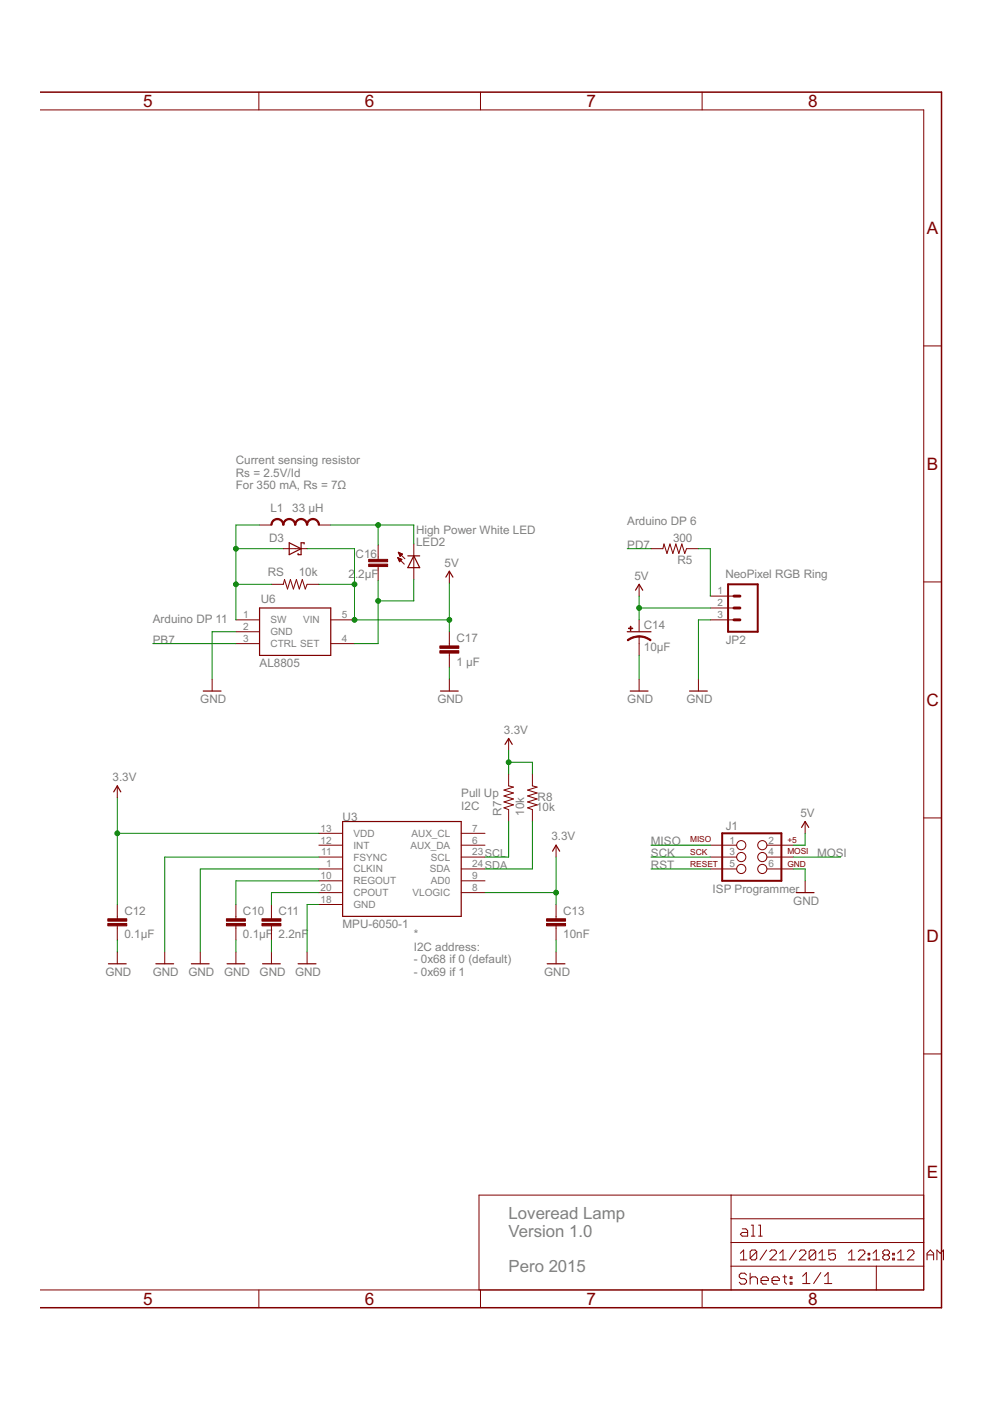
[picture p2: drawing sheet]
<svg xmlns="http://www.w3.org/2000/svg" width="210mm" height="297mm" viewBox="0 0 210 297" stroke-linecap="round" stroke-linejoin="round" font-family="sans-serif">
<path d="M154.4 123.9h6.3v10h-6.3zM153.1 176.7h12.6v10.1h-12.6z" fill="none" stroke="#800000" stroke-width=".42"/>
<g fill="none" stroke="#800000" stroke-width=".21">
<path d="M54.9 19.5v3.8M101.9 19.5v3.8M148.9 19.5v3.8M8.5 23.3h187.4v250.2h-187.4M195.9 73.3h3.7M55 111.3h2.6M60.1 116.3h5M67.6 111.3h2.5M80.2 115.6v3M84.3 118.2l1.4 1.4M84.3 118.2l.9 .4-.5 .5zM84.4 118.3h.2"/>
<path d="M84.4 118.4h.5M84.5 117.1l1.4 1.4M84.5 117.1l.8 .4-.5 .5zM84.5 118.6h.7M84.5 117.1h.1M84.5 118.7h.6M84.5 117.3h.4M84.6 118.8h.4M84.6 117.4h.5M84.6 118.9h.3M84.6 117.5h.7M84.7 119h.1"/>
<path d="M84.7 117.6h.5M84.7 117.7h.4M84.8 117.9h.2M87.7 115.3v7.6M138 116.3h2.5l.3-1 .6 2 .6-2 .7 2 .6-2 .6 2 .7-2 .6 2 .4-1h2.5M50 131.4h5M50 133.9h5M50 136.5h5M57.6 123.9h2.5l.2-1 .7 2 .6-2 .6 2 .6-2 .7 2 .6-2 .6 2 .4-1h2.5M70.1 131.4h5.1M70.1 136.5h5.1M80.2 120.1v3"/>
<path d="M95.3 121.1v2.5M95.3 133.9v3M95.3 138.5v3M135.5 123.9v2.5M135.5 131.4v2.5M135.5 134.9v4.1M150.6 126.4h5M150.6 128.9h5M150.6 131.4h5M195.9 123.4h3.7M45 144v2.5M95.3 144v2.5"/>
<path d="M107.8 156.6v2.5M135.5 144v2.5M148.1 144v2.5M24.9 166.6v2.5M67.6 179.2h5M67.6 176.7h5M97.8 179.2h5M97.8 176.7h5M107.8 164.1v2.5l1.1 .3-2.1 .6 2.1 .6-2.1 .7 2.1 .6-2.1 .6 2.1 .6-2.1 .7 1 .4v2.5M112.9 164.1v2.5l1 .3-2 .6 2 .6-2 .7 2 .6-2 .6 2 .6-2 .7 1 .4v2.5M117.9 179.2v2.5M150.6 179.2h5.6"/>
<path d="M162.6 179.2h5.6M170.7 174.2v2.5M195.9 173.4h3.7M24.9 191.8v3M24.9 196.3v3M50 191.8v3M50 196.3v3M57.6 191.8v3M57.6 196.3v3M67.6 181.7h5M67.6 184.2h5M67.6 186.8h5"/>
<path d="M67.6 189.3h5M67.6 191.8h5M97.8 181.7h5M97.8 184.2h5M97.8 186.8h5M97.8 189.3h5M117.9 191.8v3M117.9 196.3v3M150.6 181.7h5.6M150.6 184.2h5.6M162.6 181.7h5.6M162.6 184.2h5.6"/>
<path d="M170.7 186.8v2.5M24.9 201.8v2.5M34.9 201.8v2.5M42.5 201.8v2.5M50 201.8v2.5M57.6 201.8v2.5M65.1 201.8v2.5M117.9 201.8v2.5M195.9 223.5h3.7M155 253.4v20.1M155 258.4h40.9M159.3 259.8h.4v2.3"/>
<path d="M160.8 259.8h.4v2.3M195.9 253.4h-94.3v20.1M54.9 273.5v3.8M101.9 273.5v3.8M148.9 273.5v3.8M155 268.5h40.9M155 263.4h40.9M157 265.7l.7-.7v2.1M157 267.1h1.4M157.4 260.5h.7l.4 .4v1.2h-1.1l-.4-.4 .4-.4h1.1M158.3 270.3l-.4-.4h-.8l-.4 .4v.4l.4 .4h.8l.4 .4v.4l-.4 .4h-.8l-.4-.4M159 269.9v2.4"/>
<path d="M159 271.1l.4-.4h.8l.4 .4v1.2M159.3 262.1h.8M160.4 265.4v1.4l-.3 .3h-.7l-.4-.3M160.4 265.4l-.3-.4h-.7l-.4 .4v1.4M160.4 265.4l-1.4 1.4M160.8 262.1h.8M161.4 271.5h1.5v-.4l-.4-.4h-.7l-.4 .4v.8l.4 .4h.7M162.5 265l-1.4 2.1M163.2 265.4l.4-.4h.7l.3 .4v.3l-1.4 1.4h1.4M163.7 271.5h1.5v-.4l-.4-.4h-.7l-.4 .4v.8l.4 .4h.7M165.3 267.1h1.4M165.3 265.7l.7-.7v2.1"/>
<path d="M166 270.7h.8M166.4 270.3v1.6l.4 .4M167.5 270.7h.4v.4h-.4zM167.5 271.9h.4v.4h-.4zM168.8 265l-1.4 2.1M169.5 265.4l.3-.4h.7l.4 .4v.3l-1.4 1.4h1.4M170.2 270.6l.8-.8v2.3M170.2 272.1h1.5M173 265.4v1.4l-.4 .3h-.7l-.3-.3M173 265.4l-.4-.4h-.7l-.3 .4v1.4M173 265.4l-1.4 1.4M173.6 267.1h1.4"/>
<path d="M173.6 265.7l.7-.7v2.1M174 269.8l-1.5 2.3M174.8 272.1h1.6M174.8 270.6l.8-.8v2.3M177.1 265h-1.4v1.1l.7-.4h.4l.3 .4v.7l-.3 .3h-.7l-.4-.3M179.9 267.1h1.4M179.9 265.7l.7-.7v2.1M182 265.4l.3-.4h.7l.4 .4v.3l-1.4 1.4h1.4M184.1 266.8h.3v.3h-.3zM184.1 265.7h.3v.4h-.3zM185.1 265.7l.7-.7v2.1M185.1 267.1h1.4"/>
<path d="M185.8 268.5v5M187.5 266.1l-.3 .3v.4l.3 .3h.7l.4-.3v-.4l-.4-.3M187.5 266.1l-.3-.4v-.3l.3-.4h.7l.4 .4v.3l-.4 .4M187.5 266.1h.7M189.3 266.8h.3v.3h-.3zM189.3 265.7h.3v.4h-.3zM190.3 267.1h1.4M190.3 265.7l.7-.7v2.1M192.4 265.4l.3-.4h.7l.4 .4v.3l-1.4 1.4h1.4M196.6 266.1h1.4M196.6 267.1v-1.4l.7-.7 .7 .7v1.4M198.6 267.1v-2.1l.7 .7 .7-.7v2.1"/>
<circle cx="157.2" cy="179.2" r=".97"/>
<circle cx="161.6" cy="179.2" r=".97"/>
<circle cx="157.2" cy="184.2" r=".97"/>
<circle cx="157.2" cy="181.7" r=".97"/>
<circle cx="161.6" cy="184.2" r=".97"/>
<circle cx="161.6" cy="181.7" r=".97"/>
</g>
<g fill="none" stroke="#800000" stroke-width=".25">
<path d="M61.3 115.1l2.5 1.2-2.5 1.3zM64.5 115.3v-.2h-.7v2.5h-.6v-.3M86.5 117.9h2.5M87.7 117.9l1.3 2.5h-2.5zM55 128.9h15.1v10.1h-15.1zM94.5 122.4l.8-1.3 .7 1.3M133 133.9h5M134.7 125.1l.8-1.2 .8 1.2M43.1 146.5h3.8M93.4 146.5h3.8M107.1 157.8l.7-1.2 .8 1.2M133.6 146.5h3.8"/>
<path d="M146.2 146.5h3.8M24.1 167.9l.8-1.3 .7 1.3M72.6 174.2h25.2v20.1h-25.2zM169.9 175.4l.8-1.2 .8 1.2M117.2 180.5l.7-1.3 .8 1.3M168.8 189.3h3.8M23 204.3h3.8M33 204.3h3.8M40.6 204.3h3.7M48.1 204.3h3.8M55.7 204.3h3.7M63.2 204.3h3.8"/>
<path d="M116 204.3h3.8"/>
</g>
<g fill="#800000" stroke="#800000" stroke-width=".21">
<path d="M48 195.8h4v.5h-4z"/>
<path d="M48 194.8h4v.5h-4z"/>
<path d="M55.5 195.8h4.1v.5h-4.1z"/>
<path d="M55.5 194.8h4.1v.5h-4.1z"/>
<path d="M22.9 195.8h4v.5h-4z"/>
<path d="M22.9 194.8h4v.5h-4z"/>
<path d="M115.9 195.8h4v.5h-4z"/>
<path d="M115.9 194.8h4v.5h-4z"/>
<path d="M133.3 133.2h.9v.1h-.9z"/>
<path d="M133.6 132.8h.2v.9h-.2z"/>
<path d="M78.2 119.6h4v.5h-4z"/>
<path d="M78.2 118.6h4v.5h-4z"/>
<path d="M93.3 138h4v.5h-4z"/>
<path d="M93.3 136.9h4v.6h-4z"/>
</g>
<path d="M8.5 19.5h191.1v257.8h-191.1" fill="none" stroke="#800000" stroke-width=".32"/>
<path d="M155.6 131.4h1.3M155.6 128.9h1.3M155.6 126.4h1.3" fill="none" stroke="#800000" stroke-width=".61"/>
<g fill="#800000" stroke="#800000" stroke-width=".21">
<path d="M135.5 134.8l1.4 .2 1.1 .7-.1 .2-1.4-.7-1-.1z" fill-rule="evenodd"/>
<path d="M133 135.7l1.2-.7 1.3-.2v.3l-1.5 .3-.9 .5z" fill-rule="evenodd"/>
<path d="M57.8 110.3l1-.4v.3l-.5 .1-.5 .4-.1 .6h-.3z" fill-rule="evenodd"/>
<path d="M58.8 109.9a1.37 1.37 0 0 1 1.4 1.4h-.3l-.1-.6-.4-.4-.6-.1z" fill-rule="evenodd"/>
<path d="M60.3 110.3l1-.4v.3l-.5 .1-.5 .4-.1 .6h-.3l.1-.5z" fill-rule="evenodd"/>
<path d="M61.3 109.9a1.37 1.37 0 0 1 1.4 1.4h-.2l-.4-.8-.8-.3z" fill-rule="evenodd"/>
<path d="M62.9 110.3l.8-.4h.1v.3a1.12 1.12 0 0 0-1.1 1.1h-.2v-.2z" fill-rule="evenodd"/>
<path d="M63.8 109.9a1.37 1.37 0 0 1 1.4 1.4h-.2l-.2-.6a1.07 1.07 0 0 0-1-.5z" fill-rule="evenodd"/>
<path d="M65.4 110.3l.8-.4h.2v.3a1.12 1.12 0 0 0-1.2 1.1h-.2v-.2z" fill-rule="evenodd"/>
<path d="M66.4 109.9a1.37 1.37 0 0 1 1.3 1.4h-.2l-.2-.6a1.07 1.07 0 0 0-.9-.5z" fill-rule="evenodd"/>
</g>
<g fill="none" stroke="#008000" stroke-width=".21">
<path d="M50 116.3h10.1M55 111.3h-5v20.1M65.1 116.3h10.1v15.1h20.1M70.1 111.3h17.6v4M80.2 111.3v4.3M133 116.3h5M148.1 116.3h2.5v10.1M32.4 136.5h17.6M50 133.9h-5v10.1M50 123.9h7.6M67.6 123.9h7.6M80.2 123.1v13.4h-5"/>
<path d="M87.7 122.9v4.5h-7.5M95.3 123.6v10.3M135.5 126.4v5M135.5 139v5M135.5 128.9h15.1M150.6 131.4h-2.5v12.6M95.3 141.5v2.5M107.8 159.1v5M24.9 169.1v22.7M24.9 176.7h42.7M107.8 174.2v7.5h-5M107.8 161.6h5.1v2.5"/>
<path d="M112.9 174.2v10h-10.1M138 179.2h12.6M170.7 176.7v2.5h-2.5M24.9 199.3v2.5M50 199.3v2.5M57.6 199.3v2.5M67.6 184.2h-25.1v17.6M67.6 189.3h-10v2.5M67.6 186.8h-17.6v5M67.6 191.8h-2.5v10M67.6 181.7h-32.7v20.1M102.8 189.3h15.1"/>
<path d="M117.9 181.7v10.1M117.9 199.3v2.5M138 184.2h12.6M138 181.7h12.6M168.2 184.2h2.5v2.6M168.2 181.7h10"/>
</g>
<g fill="#008000" stroke="#008000" stroke-width=".21">
<circle cx="135.5" cy="128.9" r=".51"/>
<circle cx="75.2" cy="131.4" r=".51"/>
<circle cx="95.3" cy="131.4" r=".51"/>
<circle cx="75.2" cy="123.9" r=".51"/>
<circle cx="24.9" cy="176.7" r=".51"/>
<circle cx="107.8" cy="161.6" r=".51"/>
<circle cx="117.9" cy="189.3" r=".51"/>
<circle cx="50" cy="123.9" r=".51"/>
<circle cx="50" cy="116.3" r=".51"/>
<circle cx="80.2" cy="111.3" r=".51"/>
<circle cx="80.2" cy="127.4" r=".51"/>
</g>
<g font-size="4.1" fill="#800000">
<text x="30.4" y="22.7">5</text>
<text x="77.4" y="22.7">6</text>
<text x="124.4" y="22.7">7</text>
<text x="171.3" y="22.7">8</text>
<text x="196.5" y="49.6">A</text>
<text x="196.5" y="99.7">B</text>
<text x="196.4" y="149.7">C</text>
<text x="196.4" y="199.7">D</text>
<text x="196.5" y="249.8">E</text>
<text x="30.4" y="276.7">5</text>
<text x="77.4" y="276.7">6</text>
<text x="124.4" y="276.7">7</text>
<text x="171.3" y="276.7">8</text>
</g>
<g font-size="4" fill="#808080">
<text x="107.8" y="258.4">Loveread Lamp</text>
<text x="107.8" y="262.2">Version 1.0</text>
<text x="107.8" y="269.7">Pero 2015</text>
</g>
<g font-size="2.8" fill="#808080">
<text x="50" y="98.5">Current sensing resistor</text>
<text x="50" y="101.1">Rs = 2.5V/Id</text>
<text x="50" y="103.8">For 350 mA, Rs = 7Ω</text>
<text x="57.3" y="108.5">L1</text>
<text x="62" y="108.5">33 μH</text>
<text x="88.2" y="113.2">High Power White LED</text>
<text x="133" y="111.3">Arduino DP 6</text>
<text x="57.1" y="114.9">D3</text>
<text x="75.4" y="118.2">C16</text>
<text x="88.2" y="115.8">LED2</text>
<text x="133" y="116.3">PD7</text>
<text x="142.7" y="114.8">300</text>
<text x="143.7" y="119.6">R5</text>
<text x="56.8" y="122.1">RS</text>
<text x="63.3" y="122.1">10k</text>
<text x="73.9" y="122.5">2</text>
<text x="75.3" y="122.5">.</text>
<text x="76" y="122.5">2μF</text>
<text x="94.3" y="120.1">5V</text>
<text x="134.5" y="122.9">5V</text>
<text x="153.8" y="122.6">NeoPixel RGB Ring</text>
<text x="55.3" y="127.9">U6</text>
<text x="32.4" y="132.2">Arduino DP 11</text>
<text x="32.4" y="136.5">PB7</text>
<text x="96.8" y="136.1">C17</text>
<text x="136.5" y="133.3">C14</text>
<text x="153.9" y="136.5">JP2</text>
<text x="55" y="141.5">AL8805</text>
<text x="96.8" y="141.1">1 μF</text>
<text x="136.5" y="138.1">10μF</text>
<text x="42.5" y="149">GND</text>
<text x="92.8" y="149">GND</text>
<text x="133" y="149">GND</text>
<text x="145.6" y="149">GND</text>
<text x="106.8" y="155.6">3.3V</text>
<text x="23.9" y="165.6">3.3V</text>
<text x="97.8" y="169">Pull Up</text>
<text x="97.8" y="171.7">I2C</text>
<text x="106.4" y="172.9" transform="rotate(-90 106.4 172.9)">R7</text>
<text x="111.1" y="172.9" transform="rotate(-90 111.1 172.9)">10k</text>
<text x="113.7" y="171.9">10k</text>
<text x="114" y="169.9">R8</text>
<text x="169.7" y="173.2">5V</text>
<text x="72.6" y="174.2">U3</text>
<text x="116.9" y="178.2">3.3V</text>
<text x="138" y="179.2">MISO</text>
<text x="153.9" y="175.9">J1</text>
<text x="138" y="181.7">SCK</text>
<text x="138" y="184.2">RST</text>
<text x="173.2" y="181.7">MOSI</text>
<text x="151.1" y="189.3">ISP Programmer</text>
<text x="168.2" y="191.8">GND</text>
<text x="26.4" y="193.9">C12</text>
<text x="51.5" y="193.9">C10</text>
<text x="59.1" y="193.9">C11</text>
<text x="72.6" y="196.8">MPU-6050-1</text>
<text x="119.4" y="193.9">C13</text>
<text x="26.4" y="198.9">0.1μF</text>
<text x="51.5" y="198.9">0.1μF</text>
<text x="59.1" y="198.9">2.2nF</text>
<text x="87.7" y="198.9">*</text>
<text x="87.7" y="201.6">I2C address:</text>
<text x="119.4" y="198.9">10nF</text>
<text x="22.4" y="206.9">GND</text>
<text x="32.4" y="206.9">GND</text>
<text x="40" y="206.9">GND</text>
<text x="47.5" y="206.9">GND</text>
<text x="55" y="206.9">GND</text>
<text x="62.6" y="206.9">GND</text>
<text x="87.7" y="204.2">- 0x68 if 0 (default)</text>
<text x="87.7" y="206.9">- 0x69 if 1</text>
<text x="115.4" y="206.9">GND</text>
</g>
<g font-size="2.4" fill="#808080">
<text x="51.5" y="131.1">1</text>
<text x="72.4" y="131.1">5</text>
<text x="152.1" y="126">1</text>
<text x="152.1" y="128.6">2</text>
<text x="152.1" y="131.1">3</text>
<text x="51.5" y="133.6">2</text>
<text x="51.5" y="136.1">3</text>
<text x="57.4" y="132.2">SW</text>
<text x="57.4" y="134.7">GND</text>
<text x="57.4" y="137.2">CTRL SET</text>
<text x="64.3" y="132.2">VIN</text>
<text x="72.4" y="136.1">4</text>
<text x="68" y="176.3">13</text>
<text x="68" y="178.8">12</text>
<text x="75" y="177.4">VDD</text>
<text x="75" y="180">INT</text>
<text x="87" y="179.9">AUX_DA</text>
<text x="87.2" y="177.4">AUX_CL</text>
<text x="100.1" y="176.3">7</text>
<text x="100.1" y="178.8">6</text>
<text x="154.6" y="178.8">1</text>
<text x="163" y="178.8">2</text>
<text x="68.1" y="181.4">11</text>
<text x="69.1" y="183.9">1</text>
<text x="75" y="182.5">FSYNC</text>
<text x="75" y="185">CLKIN</text>
<text x="91.1" y="185">SDA</text>
<text x="91.3" y="182.5">SCL</text>
<text x="100.1" y="181.4">23SCL</text>
<text x="100.1" y="183.9">24SDA</text>
<text x="154.6" y="181.4">3</text>
<text x="154.6" y="183.9">5</text>
<text x="163" y="181.4">4</text>
<text x="163" y="183.9">6</text>
<text x="68" y="186.4">10</text>
<text x="68" y="188.9">20</text>
<text x="68" y="191.4">18</text>
<text x="75" y="187.5">REGOUT</text>
<text x="75" y="190">CPOUT</text>
<text x="87.5" y="190">VLOGIC</text>
<text x="91.3" y="187.5">AD0</text>
<text x="100.1" y="186.4">9</text>
<text x="100.1" y="188.9">8</text>
<text x="75" y="192.5">GND</text>
</g>
<g font-size="2" fill="#800000">
<text x="146.3" y="178.4">MISO</text>
<text x="166.9" y="178.7">+5</text>
<text x="146.3" y="183.7">RESET</text>
<text x="146.3" y="181.2">SCK</text>
<text x="166.9" y="181.1">MOSI</text>
<text x="166.9" y="183.7">GND</text>
</g>
</svg>
